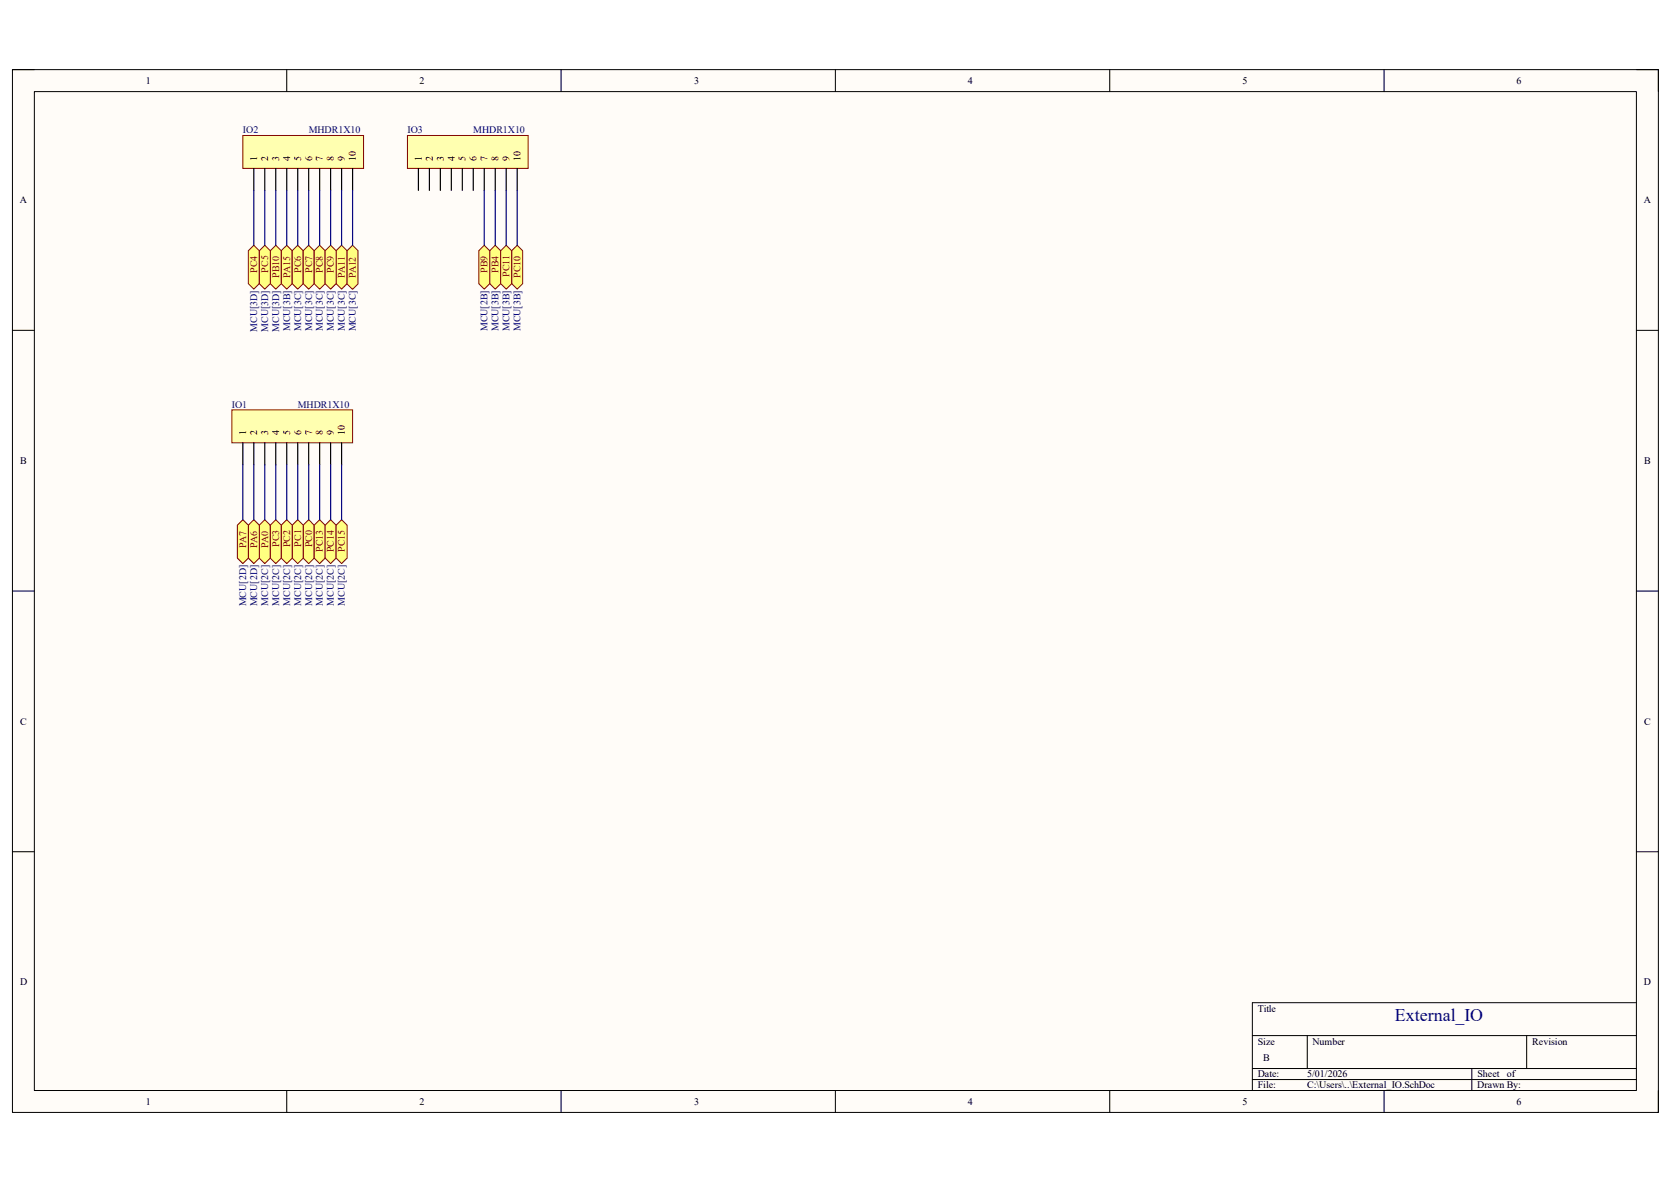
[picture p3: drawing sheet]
<svg xmlns="http://www.w3.org/2000/svg" width="297mm" height="210mm" viewBox="0 0 297 210" stroke-linecap="round" stroke-linejoin="round" font-family="sans-serif">
<path d="M2.2 12.4h292.6v185.3h-292.6z" fill-rule="evenodd" fill="#fffcf8"/>
<path d="M2.2 12.4h292.6v185.3h-292.6z" fill="none" stroke="#000" stroke-width=".18"/>
<path d="M6.1 16.3h284.8v177.5h-284.8z" fill-rule="evenodd" fill="#fffcf8"/>
<g fill="none" stroke="#000" stroke-width=".18">
<path d="M2.2 12.4h3.9M6.1 16.3h284.8v177.5h-284.8zM51 12.4v3.9M99.7 12.4v3.9M148.5 12.4v3.9M197.3 12.4v3.9M246 12.4v3.9M290.9 12.4h3.9v3.9M2.2 58.7h3.9M290.9 58.7h3.9M2.2 105h3.9M290.9 105h3.9"/>
<path d="M2.2 151.3h3.9M290.9 151.3h3.9M290.9 178.2h-68.3v15.6M51 193.8v3.9M99.7 193.8v3.9M148.5 193.8v3.9M197.3 193.8v3.9M222.6 184h68.3M222.6 189.9h68.3M222.6 191.8h68.3M232.4 184v5.9M246 193.8v3.9"/>
<path d="M261.6 189.9v3.9M271.4 184v5.9M294.8 193.8v3.9"/>
</g>
<path d="M41.2 72.8h21.5v5.9h-21.5z" fill-rule="evenodd" fill="#ffffb0"/>
<path d="M41.2 72.8h21.5v5.9h-21.5z" fill="none" stroke="#800000" stroke-width=".18"/>
<path d="M43.2 78.7v3.9M45.1 78.7v3.9M47.1 78.7v3.9M49 78.7v3.9M51 78.7v3.9M52.9 78.7v3.9M54.9 78.7v3.9M56.8 78.7v3.9M58.8 78.7v3.9M60.7 78.7v3.9" fill="none" stroke="#000" stroke-width=".21"/>
<path d="M43.2 24.1h21.4v5.8h-21.4z" fill-rule="evenodd" fill="#ffffb0"/>
<path d="M43.2 24.1h21.4v5.8h-21.4z" fill="none" stroke="#800000" stroke-width=".18"/>
<path d="M45.1 29.9v3.9M47.1 29.9v3.9M49 29.9v3.9M51 29.9v3.9M52.9 29.9v3.9M54.9 29.9v3.9M56.8 29.9v3.9M58.8 29.9v3.9M60.7 29.9v3.9M62.7 29.9v3.9" fill="none" stroke="#000" stroke-width=".21"/>
<path d="M72.4 24.1h21.5v5.8h-21.5z" fill-rule="evenodd" fill="#ffffb0"/>
<path d="M72.4 24.1h21.5v5.8h-21.5z" fill="none" stroke="#800000" stroke-width=".18"/>
<path d="M74.4 29.9v3.9M76.3 29.9v3.9M78.3 29.9v3.9M80.2 29.9v3.9M82.2 29.9v3.9M84.1 29.9v3.9M86.1 29.9v3.9M88 29.9v3.9M90 29.9v3.9M91.9 29.9v3.9" fill="none" stroke="#000" stroke-width=".21"/>
<path d="M47.1 92.3l.9 1v5.9l-.9 .9-1-.9v-5.9z" fill-rule="evenodd" fill="#ffff80"/>
<path d="M47.1 92.3l.9 1v5.9l-.9 .9-1-.9v-5.9z" fill="none" stroke="#800000" stroke-width=".18"/>
<path d="M45.1 92.3l1 1v5.9l-1 .9-1-.9v-5.9z" fill-rule="evenodd" fill="#ffff80"/>
<path d="M45.1 92.3l1 1v5.9l-1 .9-1-.9v-5.9z" fill="none" stroke="#800000" stroke-width=".18"/>
<path d="M43.2 92.3l.9 1v5.9l-.9 .9-1-.9v-5.9z" fill-rule="evenodd" fill="#ffff80"/>
<path d="M43.2 92.3l.9 1v5.9l-.9 .9-1-.9v-5.9z" fill="none" stroke="#800000" stroke-width=".18"/>
<path d="M60.7 43.6l1 1v5.8l-1 1-1-1v-5.8z" fill-rule="evenodd" fill="#ffff80"/>
<path d="M60.7 43.6l1 1v5.8l-1 1-1-1v-5.8z" fill="none" stroke="#800000" stroke-width=".18"/>
<path d="M61.7 44.6l1-1 .9 1v5.8l-.9 1-1-1z" fill-rule="evenodd" fill="#ffff80"/>
<path d="M61.7 44.6l1-1 .9 1v5.8l-.9 1-1-1z" fill="none" stroke="#800000" stroke-width=".18"/>
<path d="M50 44.6l1-1 .9 1v5.8l-.9 1-1-1z" fill-rule="evenodd" fill="#ffff80"/>
<path d="M50 44.6l1-1 .9 1v5.8l-.9 1-1-1z" fill="none" stroke="#800000" stroke-width=".18"/>
<path d="M87 44.6l1-1 1 1v5.8l-1 1-1-1z" fill-rule="evenodd" fill="#ffff80"/>
<path d="M87 44.6l1-1 1 1v5.8l-1 1-1-1z" fill="none" stroke="#800000" stroke-width=".18"/>
<path d="M86.1 43.6l.9 1v5.8l-.9 1-1-1v-5.8z" fill-rule="evenodd" fill="#ffff80"/>
<path d="M86.1 43.6l.9 1v5.8l-.9 1-1-1v-5.8z" fill="none" stroke="#800000" stroke-width=".18"/>
<path d="M48 44.6l1-1 1 1v5.8l-1 1-1-1z" fill-rule="evenodd" fill="#ffff80"/>
<path d="M48 44.6l1-1 1 1v5.8l-1 1-1-1z" fill="none" stroke="#800000" stroke-width=".18"/>
<path d="M53.9 93.3l1-1 .9 1v5.9l-.9 .9-1-.9z" fill-rule="evenodd" fill="#ffff80"/>
<path d="M53.9 93.3l1-1 .9 1v5.9l-.9 .9-1-.9z" fill="none" stroke="#800000" stroke-width=".18"/>
<path d="M52.9 92.3l1 1v5.9l-1 .9-1-.9v-5.9z" fill-rule="evenodd" fill="#ffff80"/>
<path d="M52.9 92.3l1 1v5.9l-1 .9-1-.9v-5.9z" fill="none" stroke="#800000" stroke-width=".18"/>
<path d="M50 93.3l1-1 .9 1v5.9l-.9 .9-1-.9z" fill-rule="evenodd" fill="#ffff80"/>
<path d="M50 93.3l1-1 .9 1v5.9l-.9 .9-1-.9z" fill="none" stroke="#800000" stroke-width=".18"/>
<path d="M49 92.3l1 1v5.9l-1 .9-1-.9v-5.9z" fill-rule="evenodd" fill="#ffff80"/>
<path d="M49 92.3l1 1v5.9l-1 .9-1-.9v-5.9z" fill="none" stroke="#800000" stroke-width=".18"/>
<path d="M45.1 43.6l1 1v5.8l-1 1-1-1v-5.8z" fill-rule="evenodd" fill="#ffff80"/>
<path d="M45.1 43.6l1 1v5.8l-1 1-1-1v-5.8z" fill="none" stroke="#800000" stroke-width=".18"/>
<path d="M46.1 44.6l1-1 .9 1v5.8l-.9 1-1-1z" fill-rule="evenodd" fill="#ffff80"/>
<path d="M46.1 44.6l1-1 .9 1v5.8l-.9 1-1-1z" fill="none" stroke="#800000" stroke-width=".18"/>
<path d="M51.9 44.6l1-1 1 1v5.8l-1 1-1-1z" fill-rule="evenodd" fill="#ffff80"/>
<path d="M51.9 44.6l1-1 1 1v5.8l-1 1-1-1z" fill="none" stroke="#800000" stroke-width=".18"/>
<path d="M53.9 44.6l1-1 .9 1v5.8l-.9 1-1-1z" fill-rule="evenodd" fill="#ffff80"/>
<path d="M53.9 44.6l1-1 .9 1v5.8l-.9 1-1-1z" fill="none" stroke="#800000" stroke-width=".18"/>
<path d="M55.8 44.6l1-1 1 1v5.8l-1 1-1-1z" fill-rule="evenodd" fill="#ffff80"/>
<path d="M55.8 44.6l1-1 1 1v5.8l-1 1-1-1z" fill="none" stroke="#800000" stroke-width=".18"/>
<path d="M57.8 44.6l1-1 .9 1v5.8l-.9 1-1-1z" fill-rule="evenodd" fill="#ffff80"/>
<path d="M57.8 44.6l1-1 .9 1v5.8l-.9 1-1-1z" fill="none" stroke="#800000" stroke-width=".18"/>
<path d="M90.9 44.6l1-1 1 1v5.8l-1 1-1-1z" fill-rule="evenodd" fill="#ffff80"/>
<path d="M90.9 44.6l1-1 1 1v5.8l-1 1-1-1z" fill="none" stroke="#800000" stroke-width=".18"/>
<path d="M90 43.6l.9 1v5.8l-.9 1-1-1v-5.8z" fill-rule="evenodd" fill="#ffff80"/>
<path d="M90 43.6l.9 1v5.8l-.9 1-1-1v-5.8z" fill="none" stroke="#800000" stroke-width=".18"/>
<path d="M56.8 92.3l1 1v5.9l-1 .9-1-.9v-5.9z" fill-rule="evenodd" fill="#ffff80"/>
<path d="M56.8 92.3l1 1v5.9l-1 .9-1-.9v-5.9z" fill="none" stroke="#800000" stroke-width=".18"/>
<path d="M58.8 92.3l.9 1v5.9l-.9 .9-1-.9v-5.9z" fill-rule="evenodd" fill="#ffff80"/>
<path d="M58.8 92.3l.9 1v5.9l-.9 .9-1-.9v-5.9z" fill="none" stroke="#800000" stroke-width=".18"/>
<path d="M60.7 92.3l1 1v5.9l-1 .9-1-.9v-5.9z" fill-rule="evenodd" fill="#ffff80"/>
<path d="M60.7 92.3l1 1v5.9l-1 .9-1-.9v-5.9z" fill="none" stroke="#800000" stroke-width=".18"/>
<g fill="none" stroke="#000080" stroke-width=".21">
<path d="M45.1 33.8v9.8M47.1 33.8v9.8M49 33.8v9.8M51 33.8v9.8M52.9 33.8v9.8M54.9 33.8v9.8M56.8 33.8v9.8M58.8 33.8v9.8M60.7 33.8v9.8M62.7 33.8v9.8M86.1 33.8v9.8M88 33.8v9.8"/>
<path d="M90 33.8v9.8M91.9 33.8v9.8M43.2 82.6v9.7M45.1 82.6v9.7M47.1 82.6v9.7M49 82.6v9.7M51 82.6v9.7M52.9 82.6v9.7M54.9 82.6v9.7M56.8 82.6v9.7M58.8 82.6v9.7M60.7 82.6v9.7"/>
</g>
<text font-size="3.2" fill="#000080" x="247.9" y="181.4">External_IO</text>
<g font-size="1.8">
<text x="25.9" y="14.9">1</text>
<text x="74.5" y="14.9">2</text>
<text x="123.4" y="14.9">3</text>
<text x="172" y="14.9">4</text>
<text x="220.9" y="14.9">5</text>
<text x="269.6" y="14.9">6</text>
<text x="45.7" y="28.6" transform="rotate(-90 45.7 28.6)">1</text>
<text x="47.7" y="28.6" transform="rotate(-90 47.7 28.6)">2</text>
<text x="49.6" y="28.6" transform="rotate(-90 49.6 28.6)">3</text>
<text x="51.6" y="28.6" transform="rotate(-90 51.6 28.6)">4</text>
<text x="53.5" y="28.6" transform="rotate(-90 53.5 28.6)">5</text>
<text x="55.5" y="28.6" transform="rotate(-90 55.5 28.6)">6</text>
<text x="57.4" y="28.6" transform="rotate(-90 57.4 28.6)">7</text>
<text x="59.4" y="28.6" transform="rotate(-90 59.4 28.6)">8</text>
<text x="61.3" y="28.6" transform="rotate(-90 61.3 28.6)">9</text>
<text x="63.2" y="28.6" transform="rotate(-90 63.2 28.6)">10</text>
<text x="75" y="28.6" transform="rotate(-90 75 28.6)">1</text>
<text x="76.9" y="28.6" transform="rotate(-90 76.9 28.6)">2</text>
<text x="78.9" y="28.6" transform="rotate(-90 78.9 28.6)">3</text>
<text x="80.8" y="28.6" transform="rotate(-90 80.8 28.6)">4</text>
<text x="82.8" y="28.6" transform="rotate(-90 82.8 28.6)">5</text>
<text x="84.7" y="28.6" transform="rotate(-90 84.7 28.6)">6</text>
<text x="86.7" y="28.6" transform="rotate(-90 86.7 28.6)">7</text>
<text x="88.6" y="28.6" transform="rotate(-90 88.6 28.6)">8</text>
<text x="90.6" y="28.6" transform="rotate(-90 90.6 28.6)">9</text>
<text x="92.5" y="28.6" transform="rotate(-90 92.5 28.6)">10</text>
<text x="3.5" y="36.1">A</text>
<text x="292.2" y="36.1">A</text>
<text x="43.8" y="77.3" transform="rotate(-90 43.8 77.3)">1</text>
<text x="45.7" y="77.3" transform="rotate(-90 45.7 77.3)">2</text>
<text x="47.7" y="77.3" transform="rotate(-90 47.7 77.3)">3</text>
<text x="49.6" y="77.3" transform="rotate(-90 49.6 77.3)">4</text>
<text x="51.6" y="77.3" transform="rotate(-90 51.6 77.3)">5</text>
<text x="53.5" y="77.3" transform="rotate(-90 53.5 77.3)">6</text>
<text x="55.5" y="77.3" transform="rotate(-90 55.5 77.3)">7</text>
<text x="57.4" y="77.3" transform="rotate(-90 57.4 77.3)">8</text>
<text x="59.4" y="77.3" transform="rotate(-90 59.4 77.3)">9</text>
<text x="61.3" y="77.3" transform="rotate(-90 61.3 77.3)">10</text>
<text x="3.6" y="82.5">B</text>
<text x="292.3" y="82.5">B</text>
<text x="3.6" y="128.8">C</text>
<text x="292.3" y="128.8">C</text>
<text x="3.6" y="175.1">D</text>
<text x="223.6" y="179.7">Title</text>
<text x="292.2" y="175.1">D</text>
<text x="223.6" y="185.6">Size</text>
<text x="233.3" y="185.6">Number</text>
<text x="272.3" y="185.6">Revision</text>
<text x="223.6" y="191.4">Date:</text>
<text x="224.5" y="188.5">B</text>
<text x="232.3" y="191.4">5/01/2026</text>
<text x="262.6" y="191.4">Sheet</text>
<text x="267.8" y="191.4">of</text>
<text x="25.9" y="196.3">1</text>
<text x="74.5" y="196.3">2</text>
<text x="123.4" y="196.3">3</text>
<text x="172" y="196.3">4</text>
<text x="220.9" y="196.3">5</text>
<text x="223.6" y="193.4">File:</text>
<text x="232.3" y="193.4">C:\Users\..\External_IO.SchDoc</text>
<text x="262.6" y="193.4">Drawn By:</text>
<text x="269.6" y="196.3">6</text>
</g>
<g font-size="1.8" fill="#000080">
<text x="43.2" y="23.7">IO2</text>
<text x="54.9" y="23.7">MHDR1X10</text>
<text x="72.4" y="23.7">IO3</text>
<text x="84.1" y="23.7">MHDR1X10</text>
<text x="45.7" y="59" transform="rotate(-90 45.7 59)">MCU[3D]</text>
<text x="47.7" y="59" transform="rotate(-90 47.7 59)">MCU[3D]</text>
<text x="49.6" y="59" transform="rotate(-90 49.6 59)">MCU[3D]</text>
<text x="51.6" y="58.8" transform="rotate(-90 51.6 58.8)">MCU[3B]</text>
<text x="53.5" y="58.8" transform="rotate(-90 53.5 58.8)">MCU[3C]</text>
<text x="55.5" y="58.8" transform="rotate(-90 55.5 58.8)">MCU[3C]</text>
<text x="57.4" y="58.8" transform="rotate(-90 57.4 58.8)">MCU[3C]</text>
<text x="59.4" y="58.8" transform="rotate(-90 59.4 58.8)">MCU[3C]</text>
<text x="61.3" y="58.8" transform="rotate(-90 61.3 58.8)">MCU[3C]</text>
<text x="63.2" y="58.9" transform="rotate(-90 63.2 58.9)">MCU[3C]</text>
<text x="86.7" y="58.8" transform="rotate(-90 86.7 58.8)">MCU[2B]</text>
<text x="88.6" y="58.8" transform="rotate(-90 88.6 58.8)">MCU[3B]</text>
<text x="90.6" y="58.8" transform="rotate(-90 90.6 58.8)">MCU[3B]</text>
<text x="92.5" y="58.8" transform="rotate(-90 92.5 58.8)">MCU[3B]</text>
<text x="41.2" y="72.5">IO1</text>
<text x="52.9" y="72.5">MHDR1X10</text>
<text x="43.8" y="107.7" transform="rotate(-90 43.8 107.7)">MCU[2D]</text>
<text x="45.7" y="107.7" transform="rotate(-90 45.7 107.7)">MCU[2D]</text>
<text x="47.7" y="107.6" transform="rotate(-90 47.7 107.6)">MCU[2C]</text>
<text x="49.6" y="107.6" transform="rotate(-90 49.6 107.6)">MCU[2C]</text>
<text x="51.6" y="107.6" transform="rotate(-90 51.6 107.6)">MCU[2C]</text>
<text x="53.5" y="107.6" transform="rotate(-90 53.5 107.6)">MCU[2C]</text>
<text x="55.5" y="107.6" transform="rotate(-90 55.5 107.6)">MCU[2C]</text>
<text x="57.4" y="107.6" transform="rotate(-90 57.4 107.6)">MCU[2C]</text>
<text x="59.4" y="107.6" transform="rotate(-90 59.4 107.6)">MCU[2C]</text>
<text x="61.3" y="107.6" transform="rotate(-90 61.3 107.6)">MCU[2C]</text>
</g>
<g font-size="1.8" fill="#800000">
<text x="45.7" y="48.5" transform="rotate(-90 45.7 48.5)">PC4</text>
<text x="47.7" y="48.4" transform="rotate(-90 47.7 48.4)">PC5</text>
<text x="49.6" y="49.4" transform="rotate(-90 49.6 49.4)">PB10</text>
<text x="51.6" y="49.4" transform="rotate(-90 51.6 49.4)">PA15</text>
<text x="53.5" y="48.5" transform="rotate(-90 53.5 48.5)">PC6</text>
<text x="55.5" y="48.5" transform="rotate(-90 55.5 48.5)">PC7</text>
<text x="57.4" y="48.5" transform="rotate(-90 57.4 48.5)">PC8</text>
<text x="59.4" y="48.5" transform="rotate(-90 59.4 48.5)">PC9</text>
<text x="61.3" y="49.3" transform="rotate(-90 61.3 49.3)">PA11</text>
<text x="63.2" y="49.4" transform="rotate(-90 63.2 49.4)">PA12</text>
<text x="86.7" y="48.5" transform="rotate(-90 86.7 48.5)">PB9</text>
<text x="88.6" y="48.5" transform="rotate(-90 88.6 48.5)">PB4</text>
<text x="90.6" y="49.2" transform="rotate(-90 90.6 49.2)">PC11</text>
<text x="92.5" y="49.4" transform="rotate(-90 92.5 49.4)">PC10</text>
<text x="43.8" y="97.3" transform="rotate(-90 43.8 97.3)">PA7</text>
<text x="45.7" y="97.4" transform="rotate(-90 45.7 97.4)">PA6</text>
<text x="47.7" y="97.4" transform="rotate(-90 47.7 97.4)">PA0</text>
<text x="49.6" y="97.2" transform="rotate(-90 49.6 97.2)">PC3</text>
<text x="51.6" y="97.2" transform="rotate(-90 51.6 97.2)">PC2</text>
<text x="53.5" y="97.1" transform="rotate(-90 53.5 97.1)">PC1</text>
<text x="55.5" y="97.2" transform="rotate(-90 55.5 97.2)">PC0</text>
<text x="57.4" y="98" transform="rotate(-90 57.4 98)">PC13</text>
<text x="59.4" y="98.1" transform="rotate(-90 59.4 98.1)">PC14</text>
<text x="61.3" y="98.1" transform="rotate(-90 61.3 98.1)">PC15</text>
</g>
</svg>
